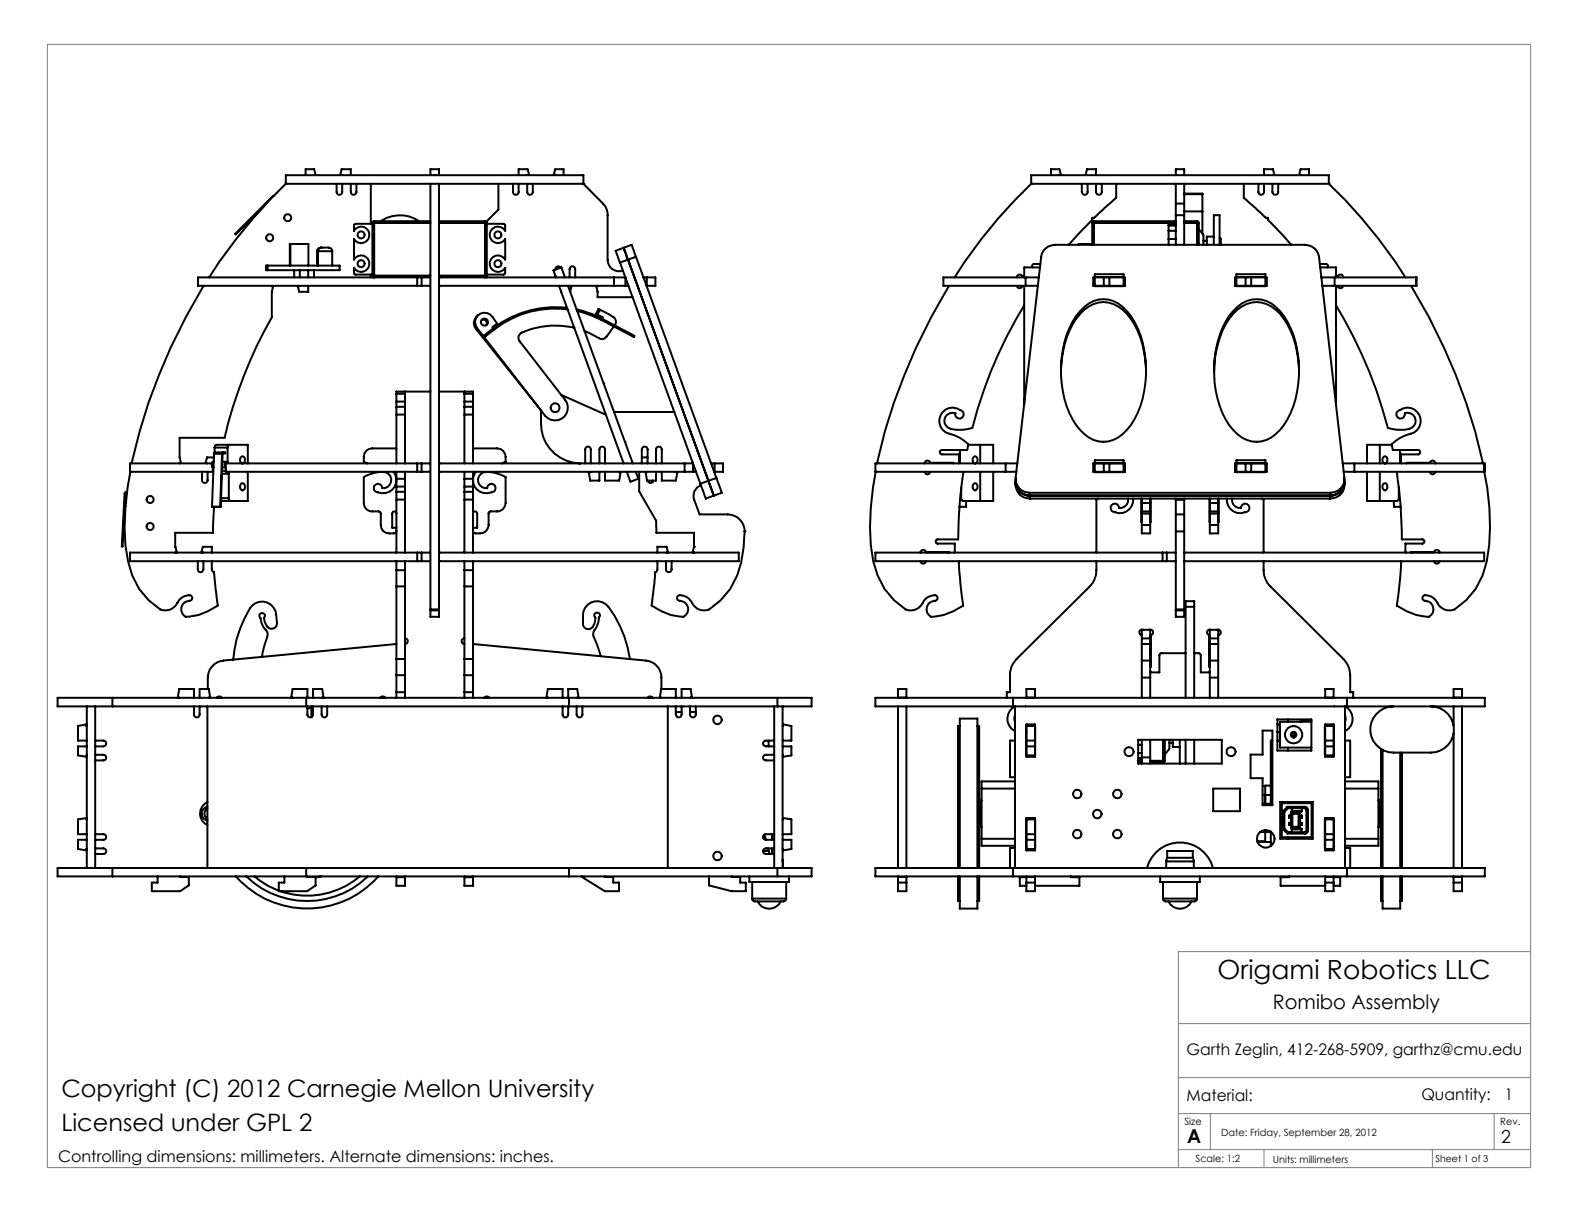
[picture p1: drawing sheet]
<svg xmlns="http://www.w3.org/2000/svg" width="279mm" height="216mm" viewBox="0 0 279 216" stroke-linecap="round" stroke-linejoin="round" font-family="sans-serif">
<path d="M8.4 7.8h261.6v198.2h-261.6zM270 167.9h-62.1v38.1M207.9 196.4h62.1M207.9 180.6h62.1M207.9 190.1h62.1M213.5 196.4v6.4M263.6 196.4v6.4M207.9 202.8h62.1M223 202.8v3.2M252.7 202.8v3.2" fill="none" stroke="#808080" stroke-width=".18"/>
<g fill="none" stroke="#000" stroke-width=".35">
<path d="M48.3 34.5l-6.8 6.7 .1 .1 5-5M50.4 32.4a89.6 89.6 0 0 0-13.5 16.5M50.4 32.4v-1.5h52.5v1.5M50.4 32.4h25.5M53.9 30.9v-1.1h1.5l.3 1.1h-.3M59.4 32.4v1.5a.49 .49 0 0 0 .5 .5 .49 .49 0 0 0 .5-.5v-1.5M60.3 30.9h-.3l.3-1.1h1.6v1.1M61.9 32.4v1.5a.49 .49 0 0 0 .5 .5 .49 .49 0 0 0 .5-.5v-1.5M65.4 32.4v7.1M65.7 39.3h.3M65.7 39.5h-3.1l-.2 .2v1a1.45 1.45 0 0 1 2.2-.4 1.45 1.45 0 0 1 0 2.2 1.45 1.45 0 0 1-2.2-.3v3.6a1.45 1.45 0 0 1 2.2-.4 1.45 1.45 0 0 1 0 2.2 1.45 1.45 0 0 1-2.2-.4v1.1l.2 .1h3.1M65.7 39.3v9.3"/>
<path d="M66 39v.3M66 39l-.3 .2v.1M66 39h9.9M66 39.3h9.9M66 39.3v9.3M67.1 39a6.1 6.1 0 0 1 6.8 0M75.9 32.4v75.1M75.9 32.4h1.5M75.9 30.9v-1.1h1.5v1.1M77.4 32.4v16.4M77.4 32.4h25.5M77.4 39h8.1"/>
<path d="M77.4 39.3h8.1M85.5 39v.3M85.5 39l.4 .3h-.4M85.5 39.3v9.3M85.9 39.5h3l.2 .3v.9a1.47 1.47 0 0 0-2.2-.4 1.47 1.47 0 0 0 0 2.3 1.47 1.47 0 0 0 2.2-.4v3.6a1.47 1.47 0 0 0-2.2-.4 1.47 1.47 0 0 0 0 2.2 1.47 1.47 0 0 0 2.2-.4v1l-.2 .2h-3M87.9 32.4v4.6l-2 2v9.9M90.5 32.4v1.5a.49 .49 0 0 0 .5 .5 .49 .49 0 0 0 .5-.5v-1.5M91.5 30.9v-1.1h1.6l.2 1.1h-.2M93 32.4v1.5a.49 .49 0 0 0 .5 .5 .49 .49 0 0 0 .5-.5v-1.5M97.9 30.9h-.2l.2-1.1h1.5v1.1M102.9 32.4h.1M102.9 32.4l3.5 3.5a2.87 2.87 0 0 1 .8 2.1v7.8a2 2 0 0 0 2.7 1.9"/>
<path d="M181.9 32.4a85.8 85.8 0 0 0-13.5 16.5M181.9 32.4h.1M181.9 32.4h25.5M181.9 32.4v-1.5h52.5v1.5M185.4 30.9v-1.1h1.5l.2 1.1h-.2M190.8 32.4v1.5a.51 .51 0 0 0 .5 .5 .51 .51 0 0 0 .5-.5v-1.5M191.7 30.9h-.2l.2-1.1h1.6v1.1M192.7 39.3h.3M192.7 39.3v3.9M193 39v.3M193 39l-.2 .1-.1 .2M193 39h14.4"/>
<path d="M193 39.3v3.9M193 39.3h14.4M193.3 32.4v1.5a.51 .51 0 0 0 .5 .5 .51 .51 0 0 0 .5-.5v-1.5M196.9 32.4v2.5l-3.9 3.5h-.3v.4l-4.2 4.4M206.1 39.8h1.3M206.1 39.8v.9M207.4 39.5h-1.3v.3M207.4 35.9v2.1M207.4 38h1.5M207.4 30.9v-1.1h1.5v1.1M207.4 32.4v3.5M207.4 38v5.2"/>
<path d="M207.4 35.9h1.5M207.4 32.4h1.5M208.9 34.1h3.2v.2M208.9 35.9v2.1M208.9 32.4h25.5M208.9 37.3h3.2M208.9 34.3h3.2M208.9 39h2.2M208.9 32.4v3.5M208.9 38v5.2M208.9 39.3h2.2M211.1 39v.3"/>
<path d="M211.1 39l.3 .2 .1 .1M211.1 39.3h.4M211.1 39.3v3.9M211.5 39.3v3.9M212.1 34.3v6.9M219.4 32.4v2.5l3.9 3.5h.4v.4l4.1 4.4M222 32.4v1.5a.49 .49 0 0 0 .5 .5 .49 .49 0 0 0 .5-.5v-1.5M223 30.9v-1.1h1.5l.3 1.1h-.3M224.4 32.4v1.5a.51 .51 0 0 0 .5 .5 .51 .51 0 0 0 .6-.5v-1.5M229.4 30.9h-.2l.2-1.1h1.5v1.1M234.4 32.4h.1M234.4 32.4a85.8 85.8 0 0 1 13.5 16.5"/>
<path d="M35.9 50.4a101.7 101.7 0 0 0-12.7 31.3M46.9 46.8h13v.9h-13zM47.2 46.8v.9M47.9 50.4l.3 .1-.3 1v4.5a79.2 79.2 0 0 0-8.3 21.2h-7.9v3.5l.2 1h-.2M51.1 46.8v-3.8h3.3v3.8M51.2 43v3.8M51.9 47.7v1.2M52.8 50.4l-.3 .1 .3 1h1.6v-1.1M52.9 47.7v1.2M54.4 47.7v1.2M55.4 47.7v1.2M55.9 44.3h.2"/>
<path d="M55.9 44.3v2.5M56.1 44.3h2.5M56.1 44.3v2.5M56.7 43.7a.66 .66 0 0 0-.6 .6M56.7 43.7h1.1a.67 .67 0 0 1 .8 .6M56.7 43.7a.67 .67 0 0 0-.8 .6M58.6 44.3v2.5M65.4 48.4v.5M65.7 48.6h.3M65.7 48.6l.2 .3 .1-.3M66 48.6h9.9M73.6 48.9h-38.7v1.5h38.7"/>
<path d="M73.6 50.4h.8M73.6 48.9h.8M73.6 48.9v1.5M74.4 48.9h1.4M74.4 50.4h1.4M74.4 48.9v1.5M77.4 50.5v57M77.4 50.4h30.9M77.4 48.9h30.9M77.4 50.4h.1M77.4 48.9h.1M77.4 48.9v1.5"/>
<path d="M77.4 48.6h8.1M84.3 55.6a1.69 1.69 0 0 0-.3 2.4l11.4 14.4M84.9 56.4a.64 .64 0 0 1 .8 .2 .64 .64 0 0 1 .1 .8M85.5 48.6h.3a.17 .17 0 0 1 0 .2 .17 .17 0 0 1-.2 0 .17 .17 0 0 1-.1-.2zM98 48.6v.3M98.1 48.9l-.5-1.2 1.4-.5 .7 1.7M98.6 50.4l11.4 31.3M98.9 47.2a.51 .51 0 0 0-.6-.2 .51 .51 0 0 0-.3 .6M99 51.4v.1M100 54.3a18.1 18.1 0 0 0-13 3.6M100.1 54.6a17.2 17.2 0 0 0-12.9 3.5l-1.6 1.2-.2-.2 1.6-1.2M100.2 50.4l11.4 31.3"/>
<path d="M100.5 48.9v-1.4a.5 .5 0 0 1 .5-.5 .5 .5 0 0 1 .5 .5v1.4M100.5 50.4l.3 .1-.2 .9M101.3 57.8a14.2 14.2 0 0 0-9.4 1l-.4 .3-.1 .4 .3 .7 8 10.4a2.25 2.25 0 0 1-.4 3.1 2.25 2.25 0 0 1-3.2-.4l-12-15.4a1.68 1.68 0 0 1 .4-2.4 1.68 1.68 0 0 1 2.4 .4l.8 1.2-.8 .6 .1 .2M101.7 54.6l2.8 .8 1.7 .8M101.8 54.9l2.6 .8 1.6 .7 5.8 3 .1-.2-5.7-3M105.4 55.5l.9 .5-.1 .2M105.4 50.4l-.2 .1 .2 1v.9h6.2M105.8 54.6l.9 .5a4.8 4.8 0 0 1 1.8 1.3l.2 .4-.3 .6M105.8 54.6l-.2-.1-.5 .9 .3 .1M105.8 54.6l-.4 .9M106 55.8l-.1 .3M108.3 57.6l-1.3 1.8a.97 .97 0 0 1-1.3 .3l-2.6-1.3"/>
<path d="M108.3 50.4h2M108.3 48.9h2v1.5M108.3 48.9v1.5M109.4 46.3l14.1 39M110 43.7l.8 2.1M110.3 50.4h.5M110.8 45.8l14.2 39M110.8 45.8l-1.4 .5M112.2 45.3l-.8-2.1-2.8 1 .8 2.1M112.2 45.3l-1.4 .5M112.2 45.3l14.2 39M113.5 48.9h2.1v1.5h-1.5"/>
<path d="M114.1 48.9v1.5M167.4 50.4a101.7 101.7 0 0 0-12.7 31.3M179.4 50.4a.5 .5 0 0 0 .4 .5 .5 .5 0 0 0 .5-.5M180.7 48.8h-.4a.5 .5 0 0 0-.5-.4 .5 .5 0 0 0-.4 .5M180.7 53.9a78.8 78.8 0 0 0-9.2 21.6 6.4 6.4 0 0 1-4.3-.1 1.44 1.44 0 0 1-.5-1.8 1.44 1.44 0 0 1 1.8-.7 .75 .75 0 0 0 .6 .9 .75 .75 0 0 0 .9-.5 .75 .75 0 0 0-.6-.9 2.37 2.37 0 0 0-3.6 1.1 2.37 2.37 0 0 0 2.2 3.2l1.3 .5 .8 .6a.97 .97 0 0 1 .6 1.3l-.1 .3h-4.4a.39 .39 0 0 0-.4 .4 .39 .39 0 0 0 .4 .4h3l-.1 1.5M180.7 50.4v21M180.9 48.9h-14.5v1.5h14.5M180.9 48.9h2.3M180.9 50.4h2.2M180.9 48.9v1.5M183.4 47.2h-2.7v1.7M183.5 46.6h-1.3l-.2 .4 .1 .2"/>
<path d="M190.3 43v.2M190.5 54.9a5.1 5.1 0 0 1 8.3 0 16.8 16.8 0 0 1 3.2 12.6 14 14 0 0 1-4 9.1 5 5 0 0 1-7.5-.8 16.8 16.8 0 0 1-3.2-12.6 14.7 14.7 0 0 1 3.2-8.3zM192.7 43h-2.4v.2M193.1 48.4h5.1v2.1h-5.1zM193.1 48.9h5.1M194.7 50.4h1M194.7 48.9h1M194.7 48.9h-1.9v1.5h1.9M194.7 48.9v1.5M195.7 48.9h2.7v1.5h-2.7M195.7 48.9v1.5M206.1 40.7v1.5"/>
<path d="M206.1 42.2h1.3M206.1 40.7h1.3M206.1 42.2v1M211.5 40.4l.8 1v1.8M212.3 42.5h.6M214.1 43.2v-5.2h1v5.2M214.1 41.7h-1.2v1.5M215.1 42.1h.2v1.1M217.5 54.9a5.1 5.1 0 0 1 8.3 0 17.3 17.3 0 0 1 3 14.1 12.2 12.2 0 0 1-4.6 8.2 5 5 0 0 1-6.7-1.4 16.1 16.1 0 0 1-3.3-11.2 15.6 15.6 0 0 1 3.3-9.7zM218.1 48.4h5.1v2.1h-5.1zM218.1 48.9h5.1M219.7 50.4h1"/>
<path d="M219.7 48.9h1M219.7 48.9h-1.9v1.5h1.9M219.7 48.9v1.5M220.7 48.9h2.7v1.5h-2.7M220.7 48.9v1.5M232.8 46.6h1.2l.2 .2v.4M232.9 47.2h2.8v1.7M233 48.9h2.4M233.2 50.4h2.2M235.4 50.4h14.4M235.4 48.9h14.4M235.4 48.9v1.5"/>
<path d="M235.7 53.9a81.9 81.9 0 0 1 9.1 21.6 6.3 6.3 0 0 0 4.3-.1 1.43 1.43 0 0 0 .5-1.8 1.43 1.43 0 0 0-1.8-.7 .75 .75 0 0 1-.5 .9 .75 .75 0 0 1-1-.5 .75 .75 0 0 1 .6-.9 2.37 2.37 0 0 1 3.6 1.2 2.37 2.37 0 0 1-2.2 3.1l-1.7 .8-1.1 .9 .2 1h4.5a.39 .39 0 0 1 .3 .4 .39 .39 0 0 1-.3 .4h-3.1l.1 1.5M235.7 48.8h.2a.5 .5 0 0 1 .6-.4 .5 .5 0 0 1 .4 .5M235.7 50.4v21M235.9 50.4a.5 .5 0 0 0 .5 .4 .5 .5 0 0 0 .5-.4M248.9 50.4a100.4 100.4 0 0 1 12.6 31.3M249.8 48.9h.1v1.5h-.1M249.8 48.9v1.5M37.8 79.9l.1-.1h1.8v.2h-.4l-.4 9.4h-1.5zM37.9 79l.2-.5h5.6v3.2M37.9 79h2.2M37.9 79v.8M39.3 79.8l-.1 .2"/>
<path d="M40.1 79v2.5h-.9M40.5 78.5a.38 .38 0 0 0-.4 .5M69.9 79.1h-4.2a1.45 1.45 0 0 0-1.5 1.5v.9l.6 .2M69.9 71.8v1.3M69.9 69.5v1.3M69.9 70.8v1M69.9 69.5h1.5M69.9 70.8h1.5M69.9 71.8h1.5M69.9 73.1h1.5M69.9 73.1v8.6M71.4 71.8v1.3"/>
<path d="M71.4 69.5v1.3M71.4 70.8v1M71.4 69.1v.4M71.4 73.1v8.6M75.9 69.1h-6v.4M77.4 69.1h6v.4M81.9 69.5v1.3M81.9 71.8v1.3M81.9 70.8v1M81.9 69.1v.4M81.9 73.1v8.6M81.9 69.5h1.5"/>
<path d="M81.9 70.8h1.5M81.9 71.8h1.5M81.9 73.1h1.5M83.4 79.1h4.3a1.51 1.51 0 0 1 1.5 1.5v.9l-.6 .2M83.4 69.5v1.3M83.4 71.8v1.3M83.4 70.8v1M83.4 73.1v8.6M95.4 72.4a9.9 9.9 0 0 0 .9 5.8 7.2 7.2 0 0 0 5.9 3.5M99 69.7l7.9 3.5M106.6 67.7h-.1M108.3 72.7h10.7"/>
<path d="M110.3 77.9l-.1 .1M169.3 79.8l-.1 .2v1.5M169.3 79.4v2.1h-.1M170.8 78.5h4.4v3.2M172.9 78.5v3.2M187.1 65.6a15.1 15.1 0 0 1 4.2-11 5 5 0 0 1 7.5 .8 15.6 15.6 0 0 1 3.3 10.2M214.1 65.6a17.6 17.6 0 0 1 2.7-9.4 5.8 5.8 0 0 1 5.7-2.8 7 7 0 0 1 4.6 3.8 17.5 17.5 0 0 1 2 8.4M243.4 78.5v3.2M245.5 78.5h-4.4v3.2M246.9 79.4v2.1h.2v-1.6l-.2-.1M22.2 88.5l-.2 .5 .1 .3M22.4 86.8h-.3l-.1 .2-.5 9.4h.1l.5-9.4h.3"/>
<path d="M23 83.2a47.4 47.4 0 0 0-.9 12.9 14.8 14.8 0 0 0 4.1 9.8l2.1 1.6a2.41 2.41 0 0 0 3.2-1.5 2.03 2.03 0 0 1 2.3-.9 .5 .5 0 0 1 .1 .6 .5 .5 0 0 1-.5 .3 1.5 1.5 0 0 0-1.4 1.1 1.5 1.5 0 0 0 .7 1.7 9.6 9.6 0 0 0 5.7-2l-.7-5.9-.2-.1-.1-.4v-1.4M30.9 97.4v.1M34.9 99v1.4a.49 .49 0 0 0 .5 .5 .49 .49 0 0 0 .5-.5v-1.4M35.6 83.2v1.5a.49 .49 0 0 0 .5 .5 .49 .49 0 0 0 .5-.5v-1.5M35.8 97.4h-.3l.3-1h1.6v1.1M35.8 97.4v.1M37.4 81.7h-14.5v1.5h14.6M37.5 83.2h.1M37.5 82.4v.8M37.7 81.5h-.2a.93 .93 0 0 0 0 .9h.2M37.7 89.4l-.1 4.6h-6.7v2.4l.3 1h-.3M37.7 80h1.5"/>
<path d="M37.7 80.7h-1.2l-.2 1h.2M39 87.9h1.4M39.2 83h.6M39.2 83.6h1.2M39.2 80l-.4 9.4M39.2 82.4h.6M39.8 81.5a.78 .78 0 0 0 0 .9M40.2 83.2l.2 .4M40.4 87.9a.38 .38 0 0 0 .3 .5M40.4 83.6v4.3M42.5 85.4l.1-.1a.63 .63 0 0 1 .6 .5 .63 .63 0 0 1-.4 .7 .69 .69 0 0 1-.3-1.1zM42.6 80.5a.61 .61 0 0 1 .6 .6 .61 .61 0 0 1-.4 .6 .67 .67 0 0 1-.5-.5 .67 .67 0 0 1 .3-.7z"/>
<path d="M43.7 83.2v5.2h-4.7M69.4 83.2a2.35 2.35 0 0 1-.2 3.2 2.35 2.35 0 0 1-3.2 0 .75 .75 0 0 1 .5-1 .75 .75 0 0 1 .9 .7 1.46 1.46 0 0 0 1.6-1.6 1.46 1.46 0 0 0-1.9-1.2l-1.3 .2-1.6 .6v4.6a1.45 1.45 0 0 0 1.5 1.5l1.4 .1 .1 .2v2.1a1.45 1.45 0 0 0 1.5 1.5h.7a.48 .48 0 0 0 .5-.5M69.9 90.6a.37 .37 0 0 0-.3-.4 .37 .37 0 0 0-.4 .4v2.5h.7M69.9 84.5v1.3M69.9 86.7v1.4M69.9 85.8v.9M69.9 84.5h1.5M69.9 85.8h1.5M69.9 88.1h1.5M69.9 86.7h1.5M69.9 83.2v1.3M69.9 88.1v9.4"/>
<path d="M69.9 99v1.6M71.4 84.5v1.3M71.4 86.7v1.4M71.4 85.8v.9M71.4 83.2v1.3M71.4 88.1v9.4M71.4 99v1.6M73.6 81.7h-33.8v1.5h33.8M73.6 83.2h.8M73.6 81.7h.8M73.6 97.5h-50.7v1.5h50.7M73.6 97.5h.8"/>
<path d="M73.6 99h.8M73.6 81.7v1.5M73.6 97.5v1.5M74.4 81.7h1.4M74.4 83.2h1.4M74.4 97.5h1.4M74.4 99h1.4M74.4 81.7v1.5M74.4 97.5v1.5M77.4 83.2h43.4M77.4 81.7h43.4M77.4 83.2h.1"/>
<path d="M77.4 81.7h.1M77.4 97.5h52.9v1.5h-52.9M77.4 97.5h.1M77.4 99h.1M77.4 81.7v1.5M77.4 97.5v1.5M81.9 84.5v1.3M81.9 86.7v1.4M81.9 85.8v.9M81.9 83.2v1.3M81.9 88.1v9.4M81.9 99v1.6"/>
<path d="M81.9 84.5h1.5M81.9 85.8h1.5M81.9 88.1h1.5M81.9 86.7h1.5M83.4 90.6a.37 .37 0 0 1 .4-.4 .37 .37 0 0 1 .4 .4v2.5h-.8M83.4 84.5v1.3M83.4 86.7v1.4M83.4 85.8v.9M83.4 83.2v1.3M83.4 88.1v9.4M83.4 99v1.6M83.9 83.2a2.4 2.4 0 0 0 .2 3.1 2.4 2.4 0 0 0 3.1 .3 .75 .75 0 0 0-.2-1.2 .75 .75 0 0 0-1.1 .7 1.47 1.47 0 0 1-1.6-1.6 1.47 1.47 0 0 1 1.9-1.2l1.3 .2 1.7 .6v4.6a1.51 1.51 0 0 1-1.5 1.5h-1.2l-.3 .2v2.2a1.51 1.51 0 0 1-1.5 1.5h-.8a.48 .48 0 0 1-.5-.5"/>
<path d="M102.2 81.7h.1M103.2 81.7v-2.4a.49 .49 0 0 1 .5-.5 .49 .49 0 0 1 .5 .5v2.4M104.1 83.2l-.2 .1 .2 1.5h1.6v-1.6M105.7 81.7v-2.4a.49 .49 0 0 1 .5-.5 .49 .49 0 0 1 .5 .5v2.4M106.7 83.2v1.6h2.5l.3-1.5-.3-.1M110.6 83.2l.6 1.8 1.4-.5-.5-1.3M112.7 83.2v3.5l3 5.1 .1 2.2h6.6v2.4M113.2 81.7v-2.4a.51 .51 0 0 1 .5-.5 .51 .51 0 0 1 .5 .5v2.4M113.2 80.7h1M114.1 83.2l-.2 .1 .2 1.5h1.6v-1.6M114.3 84.8a.49 .49 0 0 0 .3 .4 .49 .49 0 0 0 .5-.2v-.2M115.7 81.7v-2.4a.51 .51 0 0 1 .5-.5 .51 .51 0 0 1 .5 .5v2.4"/>
<path d="M116.7 83.2v1.6h2.5l.3-1.5-.3-.1M117.5 99v1.4a.49 .49 0 0 0 .5 .5 .49 .49 0 0 0 .5-.5v-1.4M117.6 97.4h.2l-.2-1h-1.6v1.1M117.6 97.4l-.1 .1M120.8 83.2h1.4M120.8 81.7h1.4v1.5M120.8 81.7v1.5M122.2 83.2h.6M122.4 96.4h.1M122.4 96.4l-.2 1h.2M122.4 97.4v.1M123.5 85.3l1 2.6 1.4-.5"/>
<path d="M123.6 85.6a2 2 0 0 0-1.2 2.6l1 2.5h4.9a3 3 0 0 1 3 3M125 84.8l.9 2.6M125 84.8l-1.5 .5M125.4 81.7h2.1v1.5h-1.5M126 81.7v1.5M126.4 84.3l.9 2.6-1.4 .5M126.4 84.3l-1.4 .5M131.3 93.7a18.8 18.8 0 0 1-2.5 10.2l-1.7 2-2 1.6a2.41 2.41 0 0 1-3.2-1.5 2.05 2.05 0 0 0-2.3-.9 .5 .5 0 0 0-.1 .6 .5 .5 0 0 0 .4 .3 1.49 1.49 0 0 1 1.5 1.1 1.49 1.49 0 0 1-.8 1.7 9.6 9.6 0 0 1-5.7-2l.7-5.9 .3-.1 .1-.3v-1.5M131.3 93.7h.1M154.5 83.1a43.9 43.9 0 0 0-.5 15.9 12.8 12.8 0 0 0 5.7 8.5 2.39 2.39 0 0 0 3.2-1.5 2.1 2.1 0 0 1 2.3-.9 .5 .5 0 0 1 .1 .6 .5 .5 0 0 1-.4 .3 1.5 1.5 0 0 0-1.4 1.1 1.5 1.5 0 0 0 .7 1.7 9.8 9.8 0 0 0 5.7-2l-.5-3.9-.3-3.9M162.3 97.5a.5 .5 0 0 1 .5-.5 .5 .5 0 0 1 .5 .4l4.2 .1M162.3 99a.5 .5 0 0 0 .5 .4 .5 .5 0 0 0 .5-.4"/>
<path d="M163.1 81.7a.5 .5 0 0 1 .4-.5 .5 .5 0 0 1 .6 .4h4l.1 .1M163.1 83.2a.52 .52 0 0 0 .5 .5 .52 .52 0 0 0 .5-.5M169.3 80v1.5M169.9 83.2a84.8 84.8 0 0 0-.9 11.9h-3.6a.37 .37 0 0 0-.4 .4 .37 .37 0 0 0 .4 .4h3l-.1 1.6M170.4 88.4v1h-1.2M171.7 85.4a.34 .34 0 0 1 .6 0 .6 .6 0 0 1 .1 .7 .6 .6 0 0 1-.6 .3 .71 .71 0 0 1-.1-1zM171.7 80.7l.1-.2a.58 .58 0 0 1 .6 .6 .58 .58 0 0 1-.6 .6 .74 .74 0 0 1-.1-1zM172.9 83.2v5.2M175.2 83.2v5.2l-5.4-.1-.3-.4v-1.9M177.4 81.7h-23v1.5h23M177.4 81.7h2.1M177.4 83.2h1.9"/>
<path d="M177.4 81.7v1.5M179.1 85.1a2.41 2.41 0 0 0 2.5 2.3h53a2.41 2.41 0 0 0 2.5-2.3M179.1 84.6a2.68 2.68 0 0 0 2.5 3.3M181.6 86.9a2.47 2.47 0 0 1-2.5-2.6l4.6-39a2.51 2.51 0 0 1 2.4-2.1h44.1a2.51 2.51 0 0 1 2.5 2.1l4.4 39a2.47 2.47 0 0 1-2.5 2.6M181.6 86.9v1M181.6 86.9h53M181.6 87.9h53M193.1 81.2h5.1v2.1h-5.1zM193.1 81.7h5.1M193.4 99v1.6a4.2 4.2 0 0 1-1.2 2.8l-12.9 12.8a3.8 3.8 0 0 0-1.1 2.9v3h-.6v1M193.4 83.2v.1M193.7 87.9l-.3 .2v9.4"/>
<path d="M194.7 83.2h1M194.7 81.7h1M194.7 81.7h-1.9v1.5h1.9M194.7 81.7v1.5M195.7 81.7v1.5M195.7 81.7h2.7v1.5h-2.7M199 87.9a1.4 1.4 0 0 1-1.6 1.7 .74 .74 0 0 0-.8-.7 .74 .74 0 0 0-.7 .7 .74 .74 0 0 0 .8 .7 2.35 2.35 0 0 0 3.2-2.4M201.3 87.9l.1 4.2M201.4 88.7v1.5M201.4 90.2v.4M201.4 92.6v1.5h1.5v-1.5M201.4 88.7h1.5"/>
<path d="M201.4 90.2h1.5M201.4 90.6h1.5M201.4 92.6h1.5M201.4 87.9v.8M201.4 90.6v2M202.9 88.7v1.5M202.9 90.2v.4M202.9 87.9v.8M202.9 90.6v2M203 87.9l-.1 4.2M205.1 97.5h-50.7v1.5h50.7M205.1 97.5h.7"/>
<path d="M205.1 99h.7M205.1 97.5v1.5M205.8 97.5v1.5M205.8 97.5h1.5M205.8 99h1.5M207.4 93.7v13.8M207.4 90.7v3M207.4 93.7h1.5M207.4 90.7h1.5M207.4 88.2h1.5M207.4 87.9v2.8M208.9 93.7v13.8"/>
<path d="M208.9 90.7v3M208.9 97.5h52.9v1.5h-52.9M208.9 87.9v2.8M213.4 87.9v4.2M213.4 88.7v1.5M213.4 90.2v.4M213.4 92.6v1.5h1.5v-1.5M213.4 87.9v.8M213.4 90.6v2M213.4 88.7h1.5M213.4 90.2h1.5M213.4 90.6h1.5"/>
<path d="M213.4 92.6h1.5M214.9 88.7v1.5M214.9 90.2v.4M214.9 87.9v.8M214.9 90.6v2M214.9 87.9v4.2M216.4 87.9a2.35 2.35 0 0 0 1.3 2.4 2.35 2.35 0 0 0 2.6-.4 .75 .75 0 0 0-.5-1 .75 .75 0 0 0-.9 .7 1.44 1.44 0 0 1-1.6-1.7M218.1 81.2h5.1v2.1h-5.1zM218.1 81.7h5.1M219.7 83.2h1M219.7 81.7h1M219.7 81.7h-1.9v1.5h1.9"/>
<path d="M219.7 81.7v1.5M220.7 81.7h2.7v1.5h-2.7M220.7 81.7v1.5M222.6 87.9l.3 .2v9.4M222.9 99v1.6a4.1 4.1 0 0 0 1.2 2.8l12.9 12.8a4.1 4.1 0 0 1 1.2 2.9v3h.5v1M222.9 83.2v.1M234.6 86.9v1M236.8 81.7h2.1M237 83.2h1.9M237.1 84.6a2.72 2.72 0 0 1-1.4 3.1l-1.1 .2M238.9 81.7h22.9M238.9 81.7v1.5"/>
<path d="M241.1 83.2v5.2l5.4-.1 .2-.4v-1.9M243.4 83.2v5.2M244 85.4a.38 .38 0 0 1 .4-.2 .38 .38 0 0 1 .3 .4v.3a.48 .48 0 0 1-.6 .5 .71 .71 0 0 1-.1-1zM244 80.7l.1-.2a.53 .53 0 0 1 .6 .3 .53 .53 0 0 1 0 .6 .39 .39 0 0 1-.6 .3 .74 .74 0 0 1-.1-1zM245.9 88.4v1h1.2M246.4 83.2a78.3 78.3 0 0 1 .9 11.9h3.6a.37 .37 0 0 1 .3 .4 .37 .37 0 0 1-.3 .4h-3l.1 1.6M246.9 80l.1 1.5M248.1 81.7v-.1h4.1a.5 .5 0 0 1 .5-.4 .5 .5 0 0 1 .5 .5M248.8 97.5l4.1-.1a.5 .5 0 0 1 .6-.4 .5 .5 0 0 1 .4 .5M252.2 83.2a.49 .49 0 0 0 .5 .5 .49 .49 0 0 0 .5-.5M252.9 99a.5 .5 0 0 0 .5 .4 .5 .5 0 0 0 .5-.4M261.8 83.2a41.6 41.6 0 0 1 .5 15.8 12.6 12.6 0 0 1-5.7 8.5 2.41 2.41 0 0 1-3.2-1.5 2.05 2.05 0 0 0-2.4-.9 .5 .5 0 0 0-.1 .6 .5 .5 0 0 0 .5 .3 1.5 1.5 0 0 1 1.4 1.1 1.5 1.5 0 0 1-.7 1.7 9.8 9.8 0 0 1-5.7-2l.6-4.9 .2-2.9"/>
<path d="M261.8 81.7v1.5h-22.9M261.8 81.7h.1v1.5M46.2 115.9l.5-2.2 .4-1.3a1.42 1.42 0 0 0-.6-1.7l-.4-.8-.1-.9a.5 .5 0 0 1-.1-.7 .5 .5 0 0 1 .7 0 .5 .5 0 0 1 0 .7v.4a1.69 1.69 0 0 0 1.3 1.5 .96 .96 0 0 0 1-1l-.2-1.5a2.51 2.51 0 0 0-1.9-2.2 2.51 2.51 0 0 0-2.7 1.1 20.8 20.8 0 0 0-3 9.1M69.9 113.6l-30.5 2.9a3.1 3.1 0 0 0-2.7 3v2M69.9 116.2v2.9M69.9 100.6v2.8M69.9 119.1h1.5M69.9 116.2h1.5M69.9 103.4h1.5M69.9 100.6h1.5M69.9 103.4v12.8M69.9 119.1v4"/>
<path d="M71.4 112.6a.49 .49 0 0 1 .5 .5 .49 .49 0 0 1-.5 .5M71.4 116.2v2.9M71.4 100.6v2.8M71.4 103.4v12.8M71.4 119.1v4M75.9 107.5v.2M75.9 107.7v1.1h1.5v-1.1M75.9 107.7h1.5M75.9 107.5h1.5M77.4 107.5v.2M81.9 112.6a.49 .49 0 0 0-.5 .5 .49 .49 0 0 0 .5 .5M81.9 116.2v2.9"/>
<path d="M81.9 100.6v2.8M81.9 103.4v12.8M81.9 119.1v4M81.9 119.1h1.5M81.9 116.2h1.5M81.9 103.4h1.5M81.9 100.6h1.5M83.4 113.6l30.5 2.9a3 3 0 0 1 2.8 3v2M83.4 116.2v2.9M83.4 100.6v2.8M83.4 103.4v12.8M83.4 119.1v4"/>
<path d="M105.9 115.7l-.6-2-.6-1.3a1.52 1.52 0 0 1 .5-1.7l.4-1.2v-.6a.49 .49 0 0 0 .1-.7 .49 .49 0 0 0-.7 0 .49 .49 0 0 0 0 .7v.2a2.18 2.18 0 0 1-.9 1.8 .93 .93 0 0 1-1.3-.9v-1.5a2.49 2.49 0 0 1 1.7-2.3 2.49 2.49 0 0 1 2.8 .8 20.2 20.2 0 0 1 3.8 9.3M201.4 116.5v3M201.4 112a.5 .5 0 0 1-.4-.6 .5 .5 0 0 1 .7-.3 2.15 2.15 0 0 1 1.6 .1 .54 .54 0 0 1-.3 .8v5.6l-.1 .1M201.4 116.5h1.5M201.4 119.5h1.5M201.4 113.6h1.5M201.4 112.6h1.5M201.4 111.1v5.4M201.4 119.5v3.6M202.9 116.5v3M202.9 112.6v1M202.9 111.1v1.5"/>
<path d="M202.9 113.6v2.9M202.9 119.5v3.6M207.4 107.5v.2M207.4 107.7v1.1h1.5v-1.1M207.4 107.7h1.5M207.4 107.5h1.5M208.9 107.5v.2M209.1 107v16.1M209.1 107v-1h1.5v1M209.1 115.2l-4.5 .1-.1 .2v3.1l-1.6-.1M209.1 107h1.5M210.6 107v16.1"/>
<path d="M210.6 115.2h.9l.3 .3v3.1l1.6-.1M213.4 116.5v3M213.4 112.6v1M213.4 116.5h1.5M213.4 119.5h1.5M213.4 111.1v1.5M213.4 113.6v2.9M213.4 119.5v3.6M213.4 113.6h1.5M213.4 112.6h1.5M214.9 116.5v3M214.9 112a.5 .5 0 0 0 .4-.6 .5 .5 0 0 0-.7-.3h-1a.5 .5 0 0 0-.7 .3 .5 .5 0 0 0 .4 .6v5.6l.1 .1"/>
<path d="M214.9 111.1v5.4M214.9 119.5v3.6M15.3 128.1l-.1-.3-1.4 .3v2.5h1.5M15.3 124.6h1.5M15.3 131.7h-1.5v1.5l1.4 .3 .1-.3M15.3 124.6v28.5M16.8 133.1h1.4a.49 .49 0 0 1 .5 .5 .49 .49 0 0 1-.5 .5h-1.4M16.8 130.6h1.4a.51 .51 0 0 1 .5 .5 .51 .51 0 0 1-.5 .6h-1.4M16.8 124.6h3M16.8 124.6v28.5M19.8 123.1h34.2M19.8 124.6h34.2"/>
<path d="M19.8 123.1h-9.6v1.5h5.1M19.8 123.1v1.5M31.6 123.1l-.2-.1 .2-1.5h2.6v1.6M34.2 124.6v1.4a.49 .49 0 0 0 .5 .5 .49 .49 0 0 0 .5-.5v-1.4M35.2 123.1v-1.6h1.6l.3 1.5-.3 .1M36.6 124.6v28.5M38.2 123.1l.1-.1a.5 .5 0 0 1 .8 .1M38.3 123.1l.1-.1 .4 .1M51.6 123.1l-.2-.1 .2-1.5h2.6v1.6M54 124.6h46.4M54 123.1v1.5M54 123.1h46.4"/>
<path d="M54.2 124.6v1.4a.49 .49 0 0 0 .5 .5 .49 .49 0 0 0 .5-.5v-1.4M54.2 124.9h.7M54.9 124.6v1.9M55.2 123.1v-1.6h1.6l.3 1.5-.3 .1M56.7 124.6v1.4a.49 .49 0 0 0 .5 .5 .49 .49 0 0 0 .5-.5v-1.4M67.1 123.1v-.1a.5 .5 0 0 1 .8 .1l-.1-.1-.5 .1M69.9 122.1h1.5M81.9 122.1h1.5M85.4 123.1l.1-.1a.5 .5 0 0 1 .8 .1M85.4 123.1l.2-.1 .4 .1M96.6 123.1l-.2-.1 .2-1.5h2.6v1.6M99.2 124.6v1.4a.49 .49 0 0 0 .5 .5 .49 .49 0 0 0 .5-.5v-1.4"/>
<path d="M100.2 123.1v-1.6h1.6l.3 1.5-.3 .1M100.4 123.1h36.7M100.4 124.6h36.7M100.4 123.1v1.5M101.7 124.6v1.4a.51 .51 0 0 0 .5 .5 .51 .51 0 0 0 .5-.5v-1.4M114.2 123.1l.1-.1a.5 .5 0 0 1 .8 .1l-.2-.1-.4 .1M116.6 123.1l-.2-.1 .2-1.5h2.6v1.6M117.8 124.6v28.5M119.2 124.6v1.4a.51 .51 0 0 0 .5 .5 .51 .51 0 0 0 .5-.5v-1.4M119.2 125.6h1M120.2 123.1v-1.6h1.6l.3 1.5-.3 .1M121.7 124.6v1.4a.51 .51 0 0 0 .5 .5 .51 .51 0 0 0 .5-.5v-1.4"/>
<path d="M121.7 125.6h1M135.6 130.6v1.1M136.6 130.6h-1.5a.51 .51 0 0 0-.5 .5 .51 .51 0 0 0 .5 .6h1.5M136.6 133.1h-1.5a.5 .5 0 0 0-.5 .5 .5 .5 0 0 0 .5 .5h1.5M136.6 124.6v28.5M137.1 123.1h6.1v1.5h-5.2M137.1 124.6h.9M137.1 123.1v1.5M138 128.1l.1-.3 1.5 .3v2.5h-1.6M138 131.7h1.6v1.5l-1.5 .3-.1-.3M138 124.6v28.5M158.4 123.1v-1.6h1.5v1.6"/>
<path d="M158.4 124.6v28.5M158.4 123h1.5M159.9 124.6v28.5M169.3 128.1h-.3v25M172.4 128.1h.3v25M173.1 139.1h5.9M173.1 139.1v8.9M178.7 124.6h58.9M178.7 123.1h58.9M178.7 123.1h-24.3v1.5h24.3M178.7 123.1v1.5M179 137.8h-5.9v1.3"/>
<path d="M179 129a2.44 2.44 0 0 1-1.3-2.2 2.44 2.44 0 0 1 1.3-2.2v28.5M179 126.2a1.2 1.2 0 0 0 0 1.2M179 130.6h-.8v6.5h.8M181 130.6h1.6M181 129.2h.1M181 123.1v-1.6h1.6v1.6M181 123h1.6M181 133.1v-5h1.6v5M181 131.7h1.6M181 133.2h1.6M181 131.7v1.8h1.6v-1.8M182.6 130.6v-2.8h-1.6v3.9"/>
<path d="M182.6 130.6v1.1M200.8 130.5h14.7v4.2h-14.7zM200.8 131.4h.6M200.8 132.8h.6M200.8 134h.6M200.8 134.5h.6M200.8 133.7h.6M200.8 134.2h.6M201.4 133.6v1.1M201.4 133.6h1.5M201.4 130.5v3.1M202.9 133.6v1.1"/>
<path d="M202.9 134.5h2.2M202.9 130.5v3.1M202.9 134.2h2.2M205.1 134.2h.4M205.1 134.2v.3M205.1 130.5v3.7M205.5 134.2l-.4 .3M205.5 130.5v3.7M206.3 130.5v1.6l-.8 1M206.3 131h.6M206.9 130.5v1.3h1.2M208.1 130.5v4.2"/>
<path d="M209.1 130.5v4.2M210.6 130.5v4.2M214 139.1h4.7v4h-4.7zM222.7 128.9h1.7v13.1h-1.7v-4.7h-2.1v-4.2h2.1zM222.7 138.6h.5M224.2 138.6h-1v3.2M224.4 130.6h-.2v11.4M225.3 129.1l.5 .1M225.3 127.7l.5 .3M225.3 126.9h6v5.5h-6zM225.3 130.6h.5M227.2 126.9v.4"/>
<path d="M227.2 131.9v.5M231.3 127.3h-5.5v4.6h5.5M231.3 127.1h-1.9v.2M233.8 130.6v-2.8h1.4v3.9M233.8 130.6v1.1M233.8 123.1v-1.6h1.4v1.6M233.8 123h1.4M233.8 133.1l-.1-5h1.6l-.1 5M233.8 131.7v1.8h1.4v-1.8M233.8 130.6h1.5M233.8 131.7h1.4M233.8 133.2h1.4"/>
<path d="M235.3 129.2h-.1M237.2 137.8h5.9v1.3M237.2 126.2a1.2 1.2 0 0 1 0 1.2M237.2 129a2.44 2.44 0 0 0 1.4-2.2 2.44 2.44 0 0 0-1.4-2.2v28.5M237.2 139.1h5.9M237.2 130.6h1v6.5h-1M237.6 123.1h24.3v1.5h-24.3M237.6 123.1v1.5M243.1 139.1v8.9M243.6 132.1v21M243.9 132.3v20.8M245.8 124.6a4.1 4.1 0 0 0-4.1 4.1 4.1 4.1 0 0 0 4.1 4.1h6.6a4.1 4.1 0 0 0 4.1-4.1 4.1 4.1 0 0 0-4.1-4.1"/>
<path d="M247 132.8v20.3M247.3 132.8v20.3M256.4 123.1v-1.6h1.5v1.6M256.4 123h1.5M256.4 124.6v3.3M256.4 129.4v23.7M257.9 124.6v28.5M15.3 153.1h-5.1v1.5h9.6M15.3 153.1h1.5M15.3 144.5l-.1-.2-1.4 .2v2.6h1.5M15.3 148.1h-1.5v1.7l1.4 .2 .1-.2M16.8 149.6h1.4a.49 .49 0 0 1 .5 .5 .49 .49 0 0 1-.5 .5h-1.4"/>
<path d="M16.8 147.1h1.4a.49 .49 0 0 1 .5 .5 .49 .49 0 0 1-.5 .5h-1.4M16.8 153.1h3M19.8 153.1h34.2M19.8 154.6h34.2M19.8 153.1v1.5M27.8 154.6v1.1h-1v1.5h5l1.5-1v-1.5h-1.5v-.1M36.6 141.5a2.26 2.26 0 0 0-1.3 2 2.26 2.26 0 0 0 1.3 2.1M36.6 142.3a1.27 1.27 0 0 0-1 1.2 1.27 1.27 0 0 0 1 1.2M36.6 142.6a1.12 1.12 0 0 0 0 1.9M41.6 154.6a16.8 16.8 0 0 0 25.1 0M43.5 154.6a15.4 15.4 0 0 0 21.4 0M44.9 154.6a13.4 13.4 0 0 0 4.3 2.5"/>
<path d="M50.2 154.6v1.1h-1v1.5h5l1.5-1v-1.5h-1.5v-.1M54 153.1h46.4M54 153.1v1.5M54 154.6h46.4M56.7 154.6l-1 .2M63.5 154.6a14.4 14.4 0 0 1-14 2.6M69.9 154.7h1.5M69.9 154.6v1.6h1.5v-1.6M81.9 154.7h1.5M81.9 154.6v1.6h1.5v-1.6M100.4 153.1h36.7M100.4 154.6h36.7"/>
<path d="M100.4 153.1v1.5M102.7 154.6v.1l4 2.5h2.5v-1.5h-1v-1h-1.5v-.1M125.1 154.6v1.6l3.9 1h2.6v-1.5h-1v-1h-1.6v-.1M132.2 154.6v1h7v-1M132.7 158.5a.62 .62 0 0 0 .8 .5h4.5a.57 .57 0 0 0 .7-.5M132.7 158.5h6M132.7 155.6v2.9M133.6 159a2.26 2.26 0 0 0 2.1 1.3 2.26 2.26 0 0 0 2-1.3M134.6 150.1h1M134.6 147.7h.4M134.9 147.2l.2 .9M135.5 149.6l.2 1"/>
<path d="M136.2 149.6v1M136.2 147.1v1M136.6 147.1h-1.5a.5 .5 0 0 0-.5 .5 .5 .5 0 0 0 .5 .5h1.5M136.6 149.6h-1.5a.5 .5 0 0 0-.5 .5 .5 .5 0 0 0 .5 .5h1.5M137.1 153.1h.9M137.1 153.1v1.5M138 151.6l.1 .3M138 153.1h5.2v1.5h-6.1M138 151.9h.1M138 144.5l.1-.2 1.5 .2v2.6h-1.6M138 148.1h1.6v1.7l-1.5 .2-.1-.2M138.1 151.9v1.2"/>
<path d="M138.7 155.6v2.9M158.4 154.6v2.6h1.5v-2.6M158.4 155.7h1.5M158.4 154.7h1.5M169 154.6v4.3h.3M169.3 154.6v5.7h3.1v-5.7M169.3 153.1v-26.3h3.1v26.3M172.7 154.6v4.3h-.3M172.7 141.3v4.5M172.8 141.8h.1M172.8 145.3h.1M173.1 148v1.2h5.9"/>
<path d="M173.1 141.2h-.2v4.6h.2M173.1 148h5.9M178.7 154.6h58.9M178.7 153.1h58.9M178.7 153.1h-24.3v1.5h24.3M178.7 153.1v1.5M179 149.6h-.8v3.5M181 148h.1M181 149.2h.1M181 149.6h.1M181 147.1v1M181 155.7h1.6"/>
<path d="M181 154.6v2.6h1.6v-2.6M181 154.7h1.6M181 149.6v-5h1.6v5M181 148.1h1.6M181 149.8h1.6M181 147.1v-2.8h1.6v2.8M181 147.1h1.6M181 148.1v1.9h1.6v-1.9M181 154.7h-1.1v1.5h1.1M182.6 147.1v1M188.9 154.6v.1h1.5v1.5h-7.8M202.3 153.1a6 6 0 0 1 5.8-4.5 6 6 0 0 1 5.9 4.5"/>
<path d="M204.6 154.6v1h7v-1M205.1 158.5a.51 .51 0 0 0 .7 .5h4.4a.73 .73 0 0 0 .9-.3v-.2M205.1 158.5h6M205.1 155.6v2.9M205.7 151.9h4.9M205.7 151.9v1.2M205.9 151.3l-.2 .6M205.9 151.3h4.5M205.9 151.3v-1.2h4.5v1.2M206.1 159a2.26 2.26 0 0 0 2 1.3 2.26 2.26 0 0 0 2.1-1.3M210.4 151.3l.2 .6M210.6 151.9v1.2"/>
<path d="M211.1 155.6v2.9M221.8 148.4h1.4M222.3 146.8h1.9M222.7 141.8h1.5M222.7 140.2h1.5M223.2 148.4l1 .1M223.2 146.4v2M224.2 146.7v2.6M225.8 141.5h5.8v6.5h-5.8zM226.3 146.3l.8 .7M226.3 143.1v3.2M226.3 143.1l.3 .1"/>
<path d="M226.6 146.2l.6 .6M226.6 146.2l-.3 .1M226.6 143.2v3M227.1 147h3.1M227.1 142.3h3.1M227.1 142.3l-.8 .8M227.1 142.3l.1 .3M227.2 141.5v.2M227.2 147.7v.3M227.2 146.8l-.1 .2M227.2 146.8h3M227.2 142.6l-.6 .6"/>
<path d="M227.2 142.6h3M227.4 141.5v.2M227.4 141.5l-.2 .1M227.4 141.5h2.7M227.4 154.6v.1h-1.5v1.5h7.9M227.5 143.9h-.1v.4h.1M227.5 145.1h-.1v.4h.1M227.5 143.9v.4M227.5 145.1v.4M227.5 145.1h.2M227.5 145.5h.2M227.5 143.9h.2"/>
<path d="M227.5 144.3h.2M227.7 143.3v2.8M227.7 143.3l.3 .2M227.7 146.1h1.6M227.7 143.3h1.6M227.9 143.1h1.7M227.9 146.3v-.1h1.7v.1M227.9 142.6v.5M227.9 146.3v.5M227.9 146.3h1.7M228 145.8h1.1M228 143.5v2.3"/>
<path d="M228 145.8l-.3 .3M228 143.5h1.1M229.1 143.5v2.3M229.1 145.8l.2 .3M229.3 143.3l-.2 .2M229.3 143.3v2.8M229.3 145.1h.2M229.3 145.5h.2M229.3 143.9h.2M229.3 144.3h.2M229.5 143.9h.2v.4h-.2M229.5 145.1h.2v.4h-.2"/>
<path d="M229.5 143.9v.4M229.5 145.1v.4M229.6 142.6v.5M229.6 146.3v.5M230.1 141.5v.2M230.2 142.6l.2 .2M230.2 142.3l.3 .1 .2 .4M230.2 142.3v.3M230.2 146.8v.2M230.4 146.5l-.2 .3M230.4 142.8h.3M230.4 146.5h.3"/>
<path d="M230.4 142.8v3.7M230.7 146.5a.54 .54 0 0 1-.5 .5M230.7 142.8v3.7M231.4 141.5v6.5M231.4 141.7h-5.3v6h5.3M233.8 147.1v1M233.8 155.7h1.4M233.8 154.6v2.6h1.4v-2.6M233.8 154.7h1.4M233.8 149.6l-.1-5h1.6l-.1 5M233.8 147.1v-2.8h1.4v2.8M233.8 148.1v1.9h1.4v-1.9"/>
<path d="M233.8 148.1h1.4M233.8 149.8h1.4M233.8 147.1h1.4M235.2 147.1v1M235.2 148h.1M235.2 149.2h.1M235.2 149.6h.1M235.2 154.7h1.2v1.5h-1.2M237.2 148h5.9M237.2 149.6h1v3.5M237.6 153.1h24.3v1.5h-24.3M237.6 153.1v1.5"/>
<path d="M243.1 148v1.2h-5.9M243.1 141.2h.3v4.6h-.3M243.4 141.8h.1M243.4 145.3h.1M243.6 154.6v4.3h.3M243.6 141.3h-.1v4.5h.1M243.9 154.6v5.7h3.1v-5.7M247.3 154.6v4.3h-.3M256.4 155.7h1.5M256.4 154.6v2.6h1.5v-2.6M256.4 154.7h1.5"/>
<circle cx="50.8" cy="38.4" r=".62"/>
<circle cx="47.6" cy="41.9" r=".62"/>
<circle cx="63.7" cy="46.5" r=".62"/>
<circle cx="63.7" cy="41.4" r=".62"/>
<circle cx="85.5" cy="56.8" r=".62"/>
<circle cx="87.8" cy="41.4" r=".62"/>
<circle cx="87.8" cy="46.5" r=".62"/>
<circle cx="97.9" cy="71.9" r=".8"/>
<circle cx="26.5" cy="92.9" r=".62"/>
<circle cx="26.5" cy="88.1" r=".62"/>
<circle cx="126.6" cy="127" r=".75"/>
<circle cx="199.1" cy="132.6" r=".81"/>
<circle cx="217.1" cy="132.6" r=".8"/>
<circle cx="228.2" cy="129.6" r=".26"/>
<circle cx="228.2" cy="129.6" r="1.52"/>
<circle cx="228.2" cy="129.6" r=".51"/>
<circle cx="126.6" cy="151" r=".76"/>
<circle cx="190" cy="147.1" r=".75"/>
<circle cx="190" cy="140" r=".75"/>
<circle cx="193.6" cy="143.6" r=".75"/>
<circle cx="197.1" cy="147.1" r=".75"/>
<circle cx="197.1" cy="140" r=".75"/>
<circle cx="223.3" cy="148" r="1.55"/>
</g>
<text font-size="4.7" x="214.7" y="172.7">Origami Robotics LLC</text>
<g font-size="4.2">
<text x="10.8" y="193.5">Copyright (C) 2012 Carnegie Mellon University</text>
<text x="10.8" y="199.4">Licensed under GPL 2</text>
</g>
<text font-size="3.5" x="224.5" y="178.1">Romibo Assembly</text>
<text font-size="3.4" x="209.4" y="201.7">A</text>
<text font-size="3.2" x="264.8" y="201.6">2</text>
<g font-size="2.8">
<text x="209.3" y="186.1">Garth Zeglin, 412-268-5909, garthz@cmu.edu</text>
<text x="209.3" y="194.2">Material:</text>
<text x="250.7" y="194.1">Quantity:</text>
<text x="265.4" y="194.1">1</text>
<text x="10.2" y="204.9">Controlling dimensions: millimeters. Alternate dimensions: inches.</text>
</g>
<g font-size="1.8">
<text x="208.9" y="198.5">Size</text>
<text x="215.4" y="200.4">Date: Friday, September 28, 2012</text>
<text x="264.6" y="198.5">Rev.</text>
<text x="210.9" y="204.9">Scale: 1:2</text>
<text x="224.5" y="205.1">Units: millimeters</text>
</g>
<text font-size="1.7" x="253.2" y="204.9">Sheet 1 of 3</text>
</svg>
